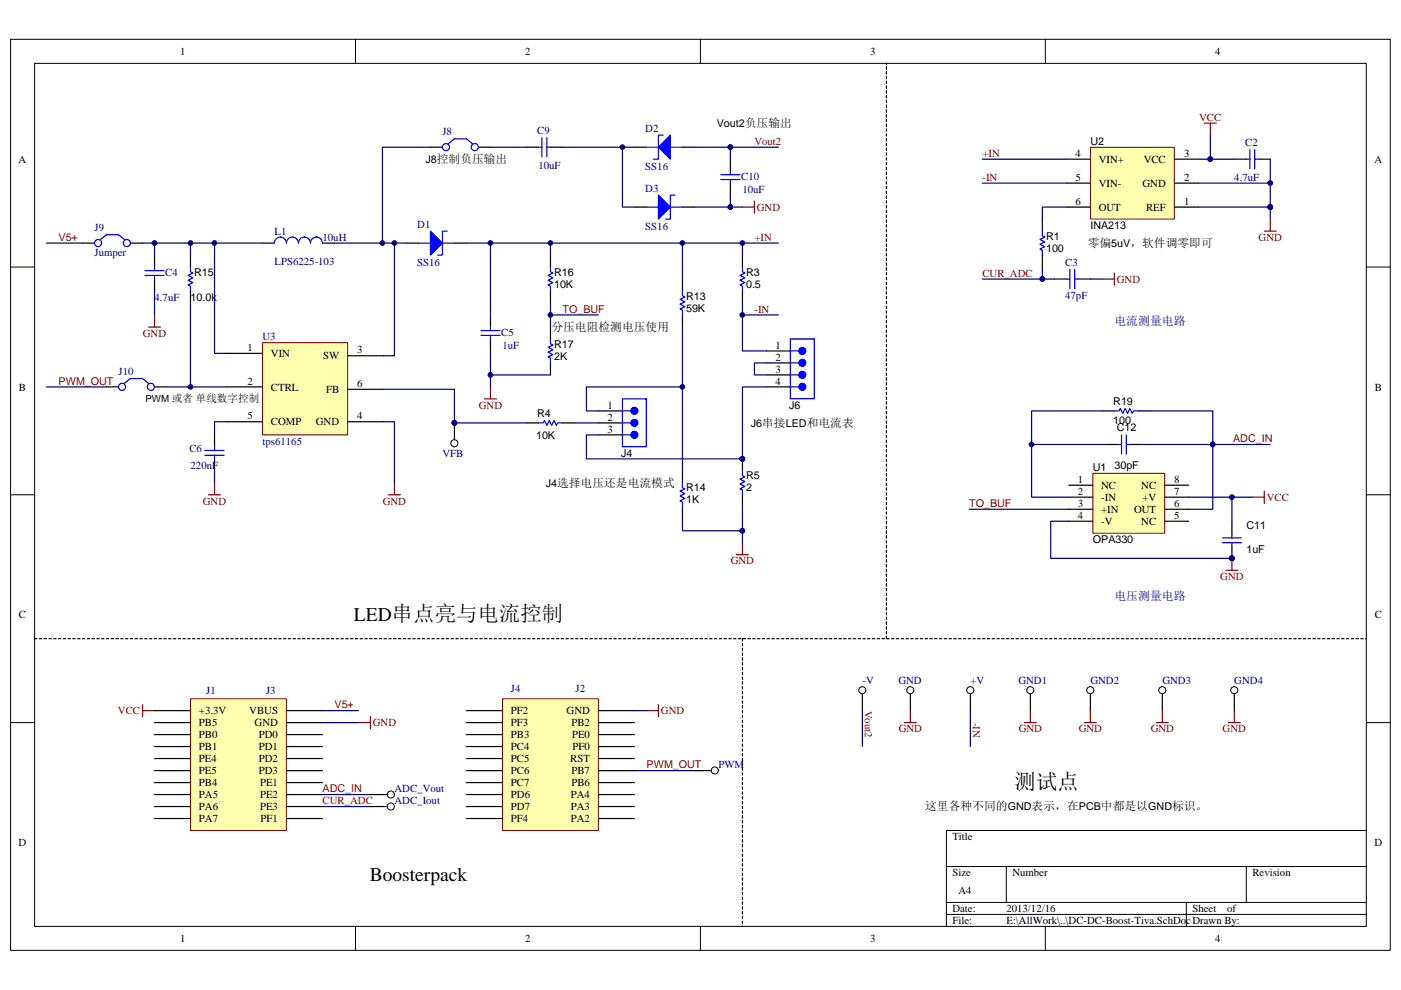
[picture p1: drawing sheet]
<svg xmlns="http://www.w3.org/2000/svg" width="297mm" height="210mm" viewBox="0 0 297 210" stroke-linecap="round" stroke-linejoin="round" font-family="sans-serif">
<path d="M2.2 8.3h292.6v193.3h-292.6z" fill="none" stroke="#000" stroke-width=".21"/>
<path d="M7.4 13.5h282.3v183h-282.3z" fill="#fff"/>
<g fill="none" stroke="#000" stroke-width=".21">
<path d="M7.3 13.4h282.4v183.1h-282.4zM75.4 8.3v5.1M148.5 8.3v5.1M221.6 8.3v5.1M2.2 56.6h5.1M289.7 56.6h5.1M2.2 104.9h5.1M289.7 104.9h5.1M2.2 153.3h5.1M289.7 153.3h5.1M289.7 176.1h-89v20.4M75.4 196.5v5.1"/>
<path d="M148.5 196.5v5.1M200.7 183.8h89M200.7 191.4h89M200.7 194h89M213.4 183.8v7.6M221.6 196.5v5.1M251.5 191.4v5.1M264.2 183.8v7.6"/>
</g>
<path d="M91.3 49l2.5 2.6-2.5 2.5z" fill="#00f" stroke="#00f" stroke-width=".25"/>
<g fill="none" stroke="#00f" stroke-width=".25">
<path d="M30.7 58.4h4.1M30.7 57.4h4.1M32.8 56.6v.8M32.8 58.4v.8M58.2 51.6a1.26 1.26 0 0 1 1.2-1.3 1.26 1.26 0 0 1 1.3 1.3M60.7 51.6a1.26 1.26 0 0 1 1.3-1.3 1.26 1.26 0 0 1 1.3 1.3 1.28 1.28 0 0 1 1.3-1.3 1.24 1.24 0 0 1 1.2 1.3M65.8 51.6a1.25 1.25 0 0 1 1.3-1.3 1.24 1.24 0 0 1 1.2 1.3M88.7 51.6h7.6M94.8 49h-1v5.1h-1M102 71.1h4M102 70.1h4M104 69.4v.7"/>
<path d="M104 71.1v.8M43.4 96.6h4.1M43.4 95.5h4.1M45.5 94.8v.7M45.5 96.6v.7"/>
</g>
<path d="M32.8 54.1v2.5M32.8 59.2v2.5M55.6 51.6h2.6M68.4 51.6h2.5M86.2 51.6h2.5M96.3 51.6h2.6M104 66.8v2.6M104 71.9v2.5M45.5 92.2v2.6M45.5 97.3v2.6" fill="none" stroke="#000" stroke-width=".25"/>
<path d="M31.5 69.4h2.5M32.8 66.8v2.6M102.7 84.6h2.6M104 82.1v2.5M44.2 104.9h2.6M45.5 102.4v2.5M82.4 104.9h2.5M83.6 102.4v2.5M156.1 117.7h2.6M157.4 115.1v2.6" fill="none" stroke="#800000" stroke-width=".25"/>
<path d="M68.4 183.3h40.7v5.6h-40.7z" fill="#fff"/>
<path d="M68.4 183.3h40.7v5.6h-40.7z" fill="none" stroke="#fff" stroke-width=".21"/>
<path d="M63.3 128.1h67.9v4.8h-67.9z" fill="#fff"/>
<path d="M63.3 128.1h67.9v4.8h-67.9z" fill="none" stroke="#fff" stroke-width=".21"/>
<path d="M162.5 82.1h5.1" fill="none" stroke="#000" stroke-width=".25"/>
<path d="M167.6 71.9v12.7h5v-12.7z" fill-rule="evenodd" fill="#fff" stroke="#00f" stroke-width=".25"/>
<path d="M40.4 56.6v1.1l.5 .2-1 .5 1 .5-1 .5 1 .5-1 .6 .5 .2v1M116.7 56.6v1.1l.5 .2-1 .5 1 .5-1 .5 1 .5-1 .6 .5 .2v1M157.4 56.6v1.1l.5 .2-1 .5 1 .5-1 .5 1 .5-1 .6 .5 .2v1M116.7 71.9v1l.5 .3-1 .5 1 .5-1 .5 1 .5-1 .5 .5 .3v1M167.6 77h1.8M167.6 74.4h1.8M167.6 79.5h1.8M114.1 89.7h1.1l.2-.5 .5 1 .6-1 .5 1 .5-1 .5 1 .2-.5h1M157.4 99.9v1l.5 .2-1 .5 1 .6-1 .5 1 .5-1 .5 .5 .2v1M167.6 82.1h1.8" fill="none" stroke="#00f" stroke-width=".25"/>
<g fill="#00f" stroke="#00f" stroke-width=".25">
<circle cx="170.1" cy="77" r=".75"/>
<circle cx="170.1" cy="74.4" r=".75"/>
<circle cx="170.1" cy="79.5" r=".75"/>
<circle cx="170.1" cy="82.1" r=".75"/>
</g>
<g fill="none" stroke="#000" stroke-width=".25">
<path d="M40.4 54.1v2.5M116.7 54.1v2.5M157.4 54.1v2.5M40.4 61.7v2.6M116.7 61.7v2.6M116.7 69.4v2.5M116.7 77v2.5M157.4 61.7v2.6M162.5 74.4h5.1M162.5 77h5.1M162.5 79.5h5.1M111.6 89.7h2.5"/>
<path d="M119.2 89.7h2.6M157.4 97.3v2.6M157.4 104.9v2.6"/>
</g>
<circle cx="157.4" cy="97.3" r=".49" fill="#000080" stroke="#000080" stroke-width=".21"/>
<path d="M231.7 100.4h15.2v12.7h-15.2z" fill="#ffffb0"/>
<path d="M231.7 100.4h15.2v12.7h-15.2z" fill="none" stroke="#800000" stroke-width=".21"/>
<g fill="none" stroke="#000" stroke-width=".25">
<path d="M261.7 33.8h2.5M266.8 33.8h2.5M223.5 59.2h2.6M228.6 59.2h2.6M233.7 87.2h2.6M234.5 94.3h2.5M239.6 94.3h2.5M241.3 87.2h2.6M226.6 102.9h5.1M226.6 105.5h5.1M226.6 108h5.1M226.6 110.6h5.1"/>
<path d="M246.9 102.9h5.1M246.9 105.5h5.1M246.9 108h5.1M246.9 110.6h5.1M261.2 110.8v2.5M261.2 115.9v2.5"/>
</g>
<path d="M233.7 59.2h2.6M236.3 57.9v2.6M268.1 49h2.5M269.3 46.5v2.5M261.2 118.4v2.6M265.5 105.5h2.6M268.1 104.2v2.5M259.9 121h2.6M76 153.3h2.5M78.5 152v2.5M137.1 150.7h2.5M139.6 149.5v2.5" fill="none" stroke="#800000" stroke-width=".25"/>
<g fill="none" stroke="#000080" stroke-width=".25">
<path d="M218.7 94.3h15.8M233.7 87.2h-15v18.3h7.9M243.9 87.2h13.2v7.1h-15M269.3 94.3h-12.2v13.7h-5.1M205.5 108h21.1M226.6 110.6h-3.8v7.8h38.4M252 105.5h13.5M261.2 105.5v5.3M68.4 150.7h7.6M68.4 153.3h7.6M134.5 150.7h2.6M68.4 168.5h10.1"/>
<path d="M68.4 171.1h10.1M134.5 163.4h12.7"/>
</g>
<g fill="#000080" stroke="#000080" stroke-width=".21">
<circle cx="261.2" cy="118.4" r=".5"/>
<circle cx="261.2" cy="105.4" r=".5"/>
<circle cx="257.1" cy="94.3" r=".49"/>
<circle cx="218.7" cy="94.3" r=".5"/>
</g>
<g fill="none" stroke="#00f" stroke-width=".25">
<path d="M264.2 33.8h.8M265 31.7v4.1M266 33.8h.8M266 31.7v4.1M226.1 59.2h.7M226.8 57.2v4M227.9 59.2h.7M227.9 57.1v4.1M236.3 87.2h1l.2-.5 .5 1 .5-1 .6 1 .5-1 .5 1 .2-.5h1M237 94.3h.8M237.8 92.2v4.1M238.8 94.3h.8"/>
<path d="M238.8 92.2v4.1M259.2 115.1h4M259.2 114.1h4M261.2 113.3v.8M261.2 115.1v.8"/>
</g>
<path d="M231.2 31.3h17.8v15.2h-17.8z" fill="#ffffb0"/>
<path d="M231.2 31.2h17.8v15.3h-17.8z" fill="none" stroke="#800000" stroke-width=".21"/>
<g fill="none" stroke="#000" stroke-width=".25">
<path d="M91.3 31.2h2.5M101.4 31.2h2.6M111.6 31.2h2.5M116.7 31.2h2.5M134.5 31.2h2.6M144.7 31.2h2.5M154.9 33.8v2.5M154.9 38.8v2.6M226.1 38.8h5.1M226.1 33.8h5.1M249 38.8h5.1M249 33.8h5.1"/>
<path d="M134.5 43.9h2.6M144.7 43.9h2.5M226.1 43.9h5.1M249 43.9h5.1"/>
</g>
<g fill="none" stroke="#000080" stroke-width=".25">
<path d="M104 31.2h7.6M119.2 31.2h15.3M132 31.2v12.7h2.5M147.2 31.2h7.7v2.6M154.9 31.2h10.1M208.3 33.8h17.8M208.3 38.8h17.8M254.1 38.8h15.2M256.6 28.7v5.1h-2.5M256.6 33.8h5.1M154.9 41.4v2.5h-7.7M208.3 59.2h12.7"/>
<path d="M221 56.6v2.6h2.5M226.1 43.9h-5.1v2.6M231.2 59.2h2.5M269.3 43.9v2.6"/>
</g>
<path d="M255.3 26.1h2.6M256.6 26.1v2.6" fill="none" stroke="#800000" stroke-width=".25"/>
<g fill="#000080" stroke="#000080" stroke-width=".21">
<circle cx="256.6" cy="33.7" r=".49"/>
<circle cx="269.3" cy="38.8" r=".49"/>
<circle cx="269.3" cy="43.9" r=".49"/>
<circle cx="221" cy="59.2" r=".5"/>
<circle cx="132" cy="31.2" r=".5"/>
<circle cx="154.8" cy="31.2" r=".49"/>
<circle cx="154.8" cy="43.9" r=".49"/>
</g>
<g fill="none" stroke="#00f" stroke-width=".25">
<path d="M95.1 30.5l1.2-1.1h2.6l1.3 1.1M114.1 31.2h.8M114.9 29.2v4.1M115.9 29.2v4.1M115.9 31.2h.8M137.1 31.2h7.6M140.6 28.7h-1v5.1h-1M152.8 38.1h4.1M152.8 37.1h4.1M154.9 36.3v.8M154.9 38.1v.7M137.1 43.9h7.6"/>
<path d="M143.1 41.4h-1v5.1h-1"/>
<circle cx="94.6" cy="31.2" r=".75"/>
<circle cx="100.7" cy="31.2" r=".75"/>
</g>
<g fill="#00f" stroke="#00f" stroke-width=".25">
<path d="M142.1 28.7v5.1l-2.5-2.6z"/>
<path d="M139.6 41.4l2.5 2.5-2.5 2.6z"/>
</g>
<path d="M55.7 72.7h18v19.5h-18z" fill="#ffffb0"/>
<path d="M55.7 72.7h18v19.5h-18z" fill="none" stroke="#800000" stroke-width=".21"/>
<path d="M48 75h7.6M73.7 75.5h7.6M22.6 82.1h2.5M32.8 82.1h2.5M48 82.1h7.6M48 89.5h7.6M73.7 82.6h7.6M73.7 89.5h7.6" fill="none" stroke="#000" stroke-width=".25"/>
<g fill="none" stroke="#000080" stroke-width=".25">
<path d="M91.3 31.2h-10.2v20.4M9.9 51.6h7.6M30.2 51.6h25.4M32.8 51.6v2.5M40.4 51.6v2.5M45.5 51.6v23.4h2.5M70.9 51.6h15.3M83.6 51.6v23.9h-2.3M98.9 51.6h66.1M104 51.6v15.2M116.7 51.6v2.5M144.7 51.6v7.6"/>
<path d="M154.9 43.9h2.5M157.4 51.6v2.5M32.8 61.7v5.1M40.4 64.3v17.8M104 79.5h12.7M104 74.4v7.7M116.7 64.3v5.1M116.7 66.8h10.2M157.4 64.3v10.1h5.1M157.4 66.8h7.6M162.5 77h-2.5v2.5h2.5M35.3 82.1h12.7"/>
<path d="M45.5 99.9v2.5M48 89.5h-2.5v2.7M81.3 89.5h2.3v12.9M121.8 89.7h5.1M157.4 112.6v2.5M157.4 107.5v5.1h-12.7v-2.6"/>
</g>
<g fill="#000080" stroke="#000080" stroke-width=".21">
<circle cx="83.6" cy="51.5" r=".49"/>
<circle cx="45.5" cy="51.5" r=".49"/>
<circle cx="157.4" cy="51.5" r=".49"/>
<circle cx="144.7" cy="51.5" r=".49"/>
<circle cx="116.7" cy="51.5" r=".49"/>
<circle cx="104" cy="51.5" r=".5"/>
<circle cx="104" cy="79.5" r=".5"/>
<circle cx="116.7" cy="66.8" r=".49"/>
<circle cx="157.4" cy="112.6" r=".49"/>
<circle cx="157.4" cy="66.8" r=".49"/>
<circle cx="40.4" cy="82.1" r=".49"/>
<circle cx="40.4" cy="51.5" r=".49"/>
<circle cx="32.8" cy="51.5" r=".5"/>
<circle cx="154.8" cy="43.9" r=".49"/>
<circle cx="81.1" cy="51.5" r=".49"/>
</g>
<g fill="none" stroke="#00f" stroke-width=".25">
<path d="M31.5 81.3l-1.3-1h-2.5l-1.3 1"/>
<circle cx="25.9" cy="82.1" r=".75"/>
<circle cx="32" cy="82.1" r=".75"/>
</g>
<path d="M157.4 43.9h2.6M160 42.7v2.5M30.2 149.5v2.5M30.2 150.7h2.6" fill="none" stroke="#800000" stroke-width=".25"/>
<path d="M7.3 135.5h282.4M157.4 135.5v61M187.9 135.5v-122.1" fill="none" stroke="#000" stroke-width=".25" stroke-dasharray=".5 .5"/>
<path d="M40.4 148.2h20.3v27.9h-20.3z" fill="#ffffb0"/>
<path d="M40.4 148.2h20.3v27.9h-20.3z" fill="none" stroke="#800000" stroke-width=".21"/>
<g fill="none" stroke="#000" stroke-width=".25">
<path d="M32.8 150.7h7.6M32.8 153.3h7.6M32.8 155.8h7.6M32.8 158.3h7.6M60.7 150.7h7.7M60.7 153.3h7.7M60.7 155.8h7.7M60.7 158.3h7.7M32.8 160.9h7.6M32.8 163.4h7.6M32.8 166h7.6M32.8 168.5h7.6"/>
<path d="M32.8 171.1h7.6M32.8 173.6h7.6M60.7 160.9h7.7M60.7 163.4h7.7M60.7 166h7.7M60.7 168.5h7.7M60.7 171.1h7.7M60.7 173.6h7.7"/>
</g>
<path d="M106.6 148.2h20.3v27.9h-20.3z" fill="#ffffb0"/>
<path d="M106.5 148.2h20.4v27.9h-20.4z" fill="none" stroke="#800000" stroke-width=".21"/>
<g fill="none" stroke="#000" stroke-width=".25">
<path d="M98.9 150.7h7.6M98.9 153.3h7.6M98.9 155.8h7.6M98.9 158.3h7.6M126.9 150.7h7.6M126.9 153.3h7.6M126.9 155.8h7.6M126.9 158.3h7.6M98.9 160.9h7.6M98.9 163.4h7.6M98.9 166h7.6M98.9 168.5h7.6"/>
<path d="M98.9 171.1h7.6M98.9 173.6h7.6M126.9 160.9h7.6M126.9 163.4h7.6M126.9 166h7.6M126.9 168.5h7.6M126.9 171.1h7.6M126.9 173.6h7.6M147.2 163.4h5.1"/>
</g>
<circle cx="151.5" cy="163.4" r=".75" fill="#fff" stroke="#000" stroke-width=".21"/>
<path d="M78.5 171.1h5.1" fill="none" stroke="#000" stroke-width=".25"/>
<circle cx="82.9" cy="171.1" r=".75" fill="#fff" stroke="#000" stroke-width=".21"/>
<path d="M78.5 168.5h5.1" fill="none" stroke="#000" stroke-width=".25"/>
<circle cx="82.9" cy="168.5" r=".75" fill="#fff" stroke="#000" stroke-width=".21"/>
<path d="M269.3 33.8v10.1h-15.2M9.9 82.1h12.7M81.3 82.6h15v7.1h15.3" fill="none" stroke="#000080" stroke-width=".25"/>
<g fill="#000080" stroke="#000080" stroke-width=".21">
<circle cx="269.3" cy="43.9" r=".49"/>
<circle cx="96.3" cy="89.7" r=".49"/>
</g>
<path d="M17.5 51.6h2.5M27.7 51.6h2.5M144.7 59.2v2.5M221 46.5v2.5M221 54.1v2.5M144.7 66.8v2.6M144.7 99.9v2.5M144.7 107.5v2.5" fill="none" stroke="#000" stroke-width=".25"/>
<g fill="none" stroke="#00f" stroke-width=".25">
<path d="M26.4 50.8l-1.3-1h-2.5l-1.3 1M221 49v1l.5 .3-1 .5 1 .5-1 .5 1 .5-1 .5 .5 .3v1M144.7 61.7v1l.5 .3-1 .5 1 .5-1 .5 1 .5-1 .5 .5 .3v1M144.7 102.4v1l.5 .3-1 .5 1 .5-1 .5 1 .5-1 .5 .5 .3v1"/>
<circle cx="20.8" cy="51.5" r=".75"/>
<circle cx="26.9" cy="51.6" r=".75"/>
</g>
<path d="M132 84.6v10.2h5v-10.2z" fill-rule="evenodd" fill="#fff" stroke="#00f" stroke-width=".25"/>
<path d="M132 89.7h1.7M132 87.2h1.7M132 92.2h1.7" fill="none" stroke="#00f" stroke-width=".25"/>
<g fill="#00f" stroke="#00f" stroke-width=".25">
<circle cx="134.5" cy="89.7" r=".75"/>
<circle cx="134.5" cy="87.1" r=".75"/>
<circle cx="134.5" cy="92.2" r=".75"/>
</g>
<path d="M96.3 89.7v5.1M126.9 87.2h5.1M126.9 89.7h5.1M126.9 92.2h5.1" fill="none" stroke="#000" stroke-width=".25"/>
<path d="M144.7 69.4v30.5M144.7 82.1h-20.4v5.1h2.6M162.5 82.1h-5.1v15.2h-33.1v-5.1h2.6" fill="none" stroke="#000080" stroke-width=".25"/>
<g fill="#000080" stroke="#000080" stroke-width=".21">
<circle cx="157.4" cy="97.3" r=".49"/>
<circle cx="144.7" cy="82.1" r=".49"/>
</g>
<circle cx="96.3" cy="94" r=".75" fill="#fff" stroke="#000" stroke-width=".21"/>
<circle cx="96.3" cy="89.7" r=".49" fill="#000080" stroke="#000080" stroke-width=".21"/>
<path d="M182.8 145.6v5.1" fill="none" stroke="#000" stroke-width=".25"/>
<circle cx="182.8" cy="146.4" r=".75" fill="#fff" stroke="#000" stroke-width=".21"/>
<path d="M205.7 145.6v5.1" fill="none" stroke="#000" stroke-width=".25"/>
<circle cx="205.7" cy="146.4" r=".75" fill="#fff" stroke="#000" stroke-width=".21"/>
<path d="M231.2 145.6v5.1" fill="none" stroke="#000" stroke-width=".25"/>
<circle cx="231.2" cy="146.4" r=".75" fill="#fff" stroke="#000" stroke-width=".21"/>
<path d="M193 145.6v5.1" fill="none" stroke="#000" stroke-width=".25"/>
<circle cx="193" cy="146.4" r=".75" fill="#fff" stroke="#000" stroke-width=".21"/>
<path d="M218.5 145.6v5.1" fill="none" stroke="#000" stroke-width=".25"/>
<circle cx="218.4" cy="146.4" r=".75" fill="#fff" stroke="#000" stroke-width=".21"/>
<path d="M261.7 145.6v5.1" fill="none" stroke="#000" stroke-width=".25"/>
<circle cx="261.7" cy="146.4" r=".75" fill="#fff" stroke="#000" stroke-width=".21"/>
<path d="M246.4 145.6v5.1" fill="none" stroke="#000" stroke-width=".25"/>
<circle cx="246.4" cy="146.4" r=".75" fill="#fff" stroke="#000" stroke-width=".21"/>
<path d="M182.8 150.7v7.6M205.7 150.7v7.6" fill="none" stroke="#000080" stroke-width=".25"/>
<path d="M191.7 153.3h2.6M193 150.7v2.6M217.2 153.3h2.5M218.5 150.7v2.6M229.9 153.3h2.5M231.2 150.7v2.6M245.2 153.3h2.5M246.4 150.7v2.6M260.4 153.3h2.6M261.7 150.7v2.6" fill="none" stroke="#800000" stroke-width=".25"/>
<path d="M188 163.7h67.8v4.8h-67.8z" fill="#fff"/>
<path d="M188 163.7h67.8v4.8h-67.8z" fill="none" stroke="#fff" stroke-width=".21"/>
<text font-size="4.6" x="215.1" y="167.4">测试点</text>
<g font-size="4.1">
<text x="75.1" y="131.8">LED串点亮与电流控制</text>
<text x="78.4" y="187">Boosterpack</text>
</g>
<g font-size="2.5">
<text x="230.6" y="52.3">零偏5uV，软件调零即可</text>
<text x="116.9" y="70.1">分压电阻检测电压使用</text>
<text x="196.1" y="171.9">这里各种不同的GND表示，在PCB中都是以GND标识。</text>
</g>
<g font-size="2.5" fill="#000080">
<text x="236.3" y="68.9">电流测量电路</text>
<text x="236.3" y="127.4">电压测量电路</text>
</g>
<g font-size="2.3">
<text x="38.2" y="11.7">1</text>
<text x="111.4" y="11.7">2</text>
<text x="184.5" y="11.7">3</text>
<text x="257.6" y="11.7">4</text>
<text x="152" y="26.9">Vout2负压输出</text>
<text x="4" y="34.5">A</text>
<text x="90.2" y="34.5">J8控制负压输出</text>
<text x="228" y="33.3">4</text>
<text x="231.2" y="30.7">U2</text>
<text x="233" y="34.5">VIN+</text>
<text x="242.5" y="34.5">VCC</text>
<text x="251" y="33.3">3</text>
<text x="291.4" y="34.5">A</text>
<text x="228" y="38.4">5</text>
<text x="233" y="39.6">VIN-</text>
<text x="242.2" y="39.6">GND</text>
<text x="251" y="38.4">2</text>
<text x="228" y="43.4">6</text>
<text x="233" y="44.7">OUT</text>
<text x="243" y="44.7">REF</text>
<text x="251" y="43.4">1</text>
<text x="221.8" y="53.4">100</text>
<text x="221.8" y="50.8">R1</text>
<text x="231.2" y="48.5">INA213</text>
<text x="41.2" y="58.5">R15</text>
<text x="117.5" y="58.5">R16</text>
<text x="158.2" y="58.5">R3</text>
<text x="40.4" y="63.8">10.0k</text>
<text x="117.5" y="61">10K</text>
<text x="145.5" y="63.5">R13</text>
<text x="158.2" y="61">0.5</text>
<text x="145.5" y="66.1">59K</text>
<text x="52.5" y="74.5">1</text>
<text x="57.4" y="75.7">VIN</text>
<text x="68.5" y="76.2">SW</text>
<text x="75.8" y="75">3</text>
<text x="117.5" y="76.3">2K</text>
<text x="117.5" y="73.7">R17</text>
<text x="164.4" y="74">1</text>
<text x="164.4" y="76.5">2</text>
<text x="4" y="82.8">B</text>
<text x="52.5" y="81.6">2</text>
<text x="57.4" y="82.8">CTRL</text>
<text x="69.1" y="83.4">FB</text>
<text x="75.8" y="82.1">6</text>
<text x="164.4" y="81.6">4</text>
<text x="164.4" y="79">3</text>
<text x="291.5" y="82.8">B</text>
<text x="52.5" y="89">5</text>
<text x="75.8" y="89">4</text>
<text x="113.9" y="88.5">R4</text>
<text x="128.8" y="86.7">1</text>
<text x="128.8" y="89.2">2</text>
<text x="167.3" y="86.7">J6</text>
<text x="236" y="90">100</text>
<text x="236" y="85.9">R19</text>
<text x="57.4" y="90.2">COMP</text>
<text x="67" y="90.2">GND</text>
<text x="113.7" y="93">10K</text>
<text x="128.8" y="91.8">3</text>
<text x="159.2" y="90.5">J6串接LED和电流表</text>
<text x="236.8" y="91.5">C12</text>
<text x="131.7" y="96.9">J4</text>
<text x="158.2" y="101.7">R5</text>
<text x="231.7" y="99.9">U1</text>
<text x="236.3" y="99.4">30pF</text>
<text x="115.7" y="103.2">J4选择电压还是电流模式</text>
<text x="145.5" y="106.8">1K</text>
<text x="145.5" y="104.2">R14</text>
<text x="158.2" y="104.2">2</text>
<text x="228.5" y="102.4">1</text>
<text x="228.5" y="105">2</text>
<text x="228.5" y="107.5">3</text>
<text x="233.5" y="103.7">NC</text>
<text x="233.5" y="106.3">-IN</text>
<text x="242" y="103.7">NC</text>
<text x="242.2" y="106.3">+V</text>
<text x="249" y="107.5">6</text>
<text x="249" y="105">7</text>
<text x="249" y="102.4">8</text>
<text x="228.5" y="110.1">4</text>
<text x="233.5" y="108.8">+IN</text>
<text x="233.5" y="111.3">-V</text>
<text x="240.4" y="108.8">OUT</text>
<text x="242" y="111.3">NC</text>
<text x="249" y="110.1">5</text>
<text x="264.3" y="112.1">C11</text>
<text x="231.7" y="115.2">OPA330</text>
<text x="264.3" y="117.2">1uF</text>
<text x="4" y="131.2">C</text>
<text x="291.5" y="131.2">C</text>
<text x="42.2" y="151.5">+3.3V</text>
<text x="42.2" y="154.1">PB5</text>
<text x="52.8" y="151.5">VBUS</text>
<text x="54" y="154.1">GND</text>
<text x="108.3" y="151.5">PF2</text>
<text x="108.3" y="154.1">PF3</text>
<text x="120.1" y="151.5">GND</text>
<text x="121.2" y="154.1">PB2</text>
<text x="42.2" y="156.6">PB0</text>
<text x="42.2" y="159.1">PB1</text>
<text x="42.2" y="161.7">PE4</text>
<text x="54.9" y="161.7">PD2</text>
<text x="54.9" y="159.1">PD1</text>
<text x="54.9" y="156.6">PD0</text>
<text x="108.3" y="156.6">PB3</text>
<text x="108.3" y="159.1">PC4</text>
<text x="108.3" y="161.7">PC5</text>
<text x="120.9" y="161.7">RST</text>
<text x="121.3" y="156.6">PE0</text>
<text x="121.4" y="159.1">PF0</text>
<text x="42.2" y="164.2">PE5</text>
<text x="42.2" y="166.8">PB4</text>
<text x="54.9" y="164.2">PD3</text>
<text x="55.1" y="166.8">PE1</text>
<text x="108.3" y="164.2">PC6</text>
<text x="108.3" y="166.8">PC7</text>
<text x="121.2" y="166.8">PB6</text>
<text x="121.2" y="164.2">PB7</text>
<text x="42.2" y="169.3">PA5</text>
<text x="42.2" y="171.9">PA6</text>
<text x="55.1" y="171.9">PE3</text>
<text x="55.1" y="169.3">PE2</text>
<text x="108.3" y="169.3">PD6</text>
<text x="108.3" y="171.9">PD7</text>
<text x="121" y="171.9">PA3</text>
<text x="121" y="169.3">PA4</text>
<text x="4" y="179.5">D</text>
<text x="42.2" y="174.4">PA7</text>
<text x="55.3" y="174.4">PF1</text>
<text x="108.3" y="174.4">PF4</text>
<text x="121" y="174.4">PA2</text>
<text x="201.9" y="178.2">Title</text>
<text x="291.4" y="179.5">D</text>
<text x="201.9" y="185.8">Size</text>
<text x="214.6" y="185.8">Number</text>
<text x="265.5" y="185.8">Revision</text>
<text x="203.2" y="189.7">A4</text>
<text x="201.9" y="193.5">Date:</text>
<text x="201.9" y="196">File:</text>
<text x="213.4" y="193.5">2013/12/16</text>
<text x="213.4" y="196">E:\AllWork\..\DC-DC-Boost-Tiva.SchDocDrawn By:</text>
<text x="252.8" y="193.5">Sheet</text>
<text x="260.2" y="193.5">of</text>
<text x="38.2" y="199.8">1</text>
<text x="111.4" y="199.8">2</text>
<text x="184.5" y="199.8">3</text>
<text x="257.6" y="199.8">4</text>
</g>
<g font-size="2.3" fill="#000080">
<text x="93.8" y="28.7">J8</text>
<text x="113.9" y="28.4">C9</text>
<text x="136.8" y="27.9">D2</text>
<text x="114.2" y="35.8">10uF</text>
<text x="264" y="31">C2</text>
<text x="136.8" y="36.1">SS16</text>
<text x="136.8" y="40.6">D3</text>
<text x="157.2" y="38.1">C10</text>
<text x="157.4" y="40.9">10uF</text>
<text x="261.7" y="38.4">4.7uF</text>
<text x="20" y="49">J9</text>
<text x="58.2" y="49.8">L1</text>
<text x="68.4" y="51.1">10uH</text>
<text x="88.5" y="48.3">D1</text>
<text x="136.8" y="48.8">SS16</text>
<text x="20" y="54.4">Jumper</text>
<text x="35" y="58.4">C4</text>
<text x="58.2" y="56.2">LPS6225-103</text>
<text x="88.5" y="56.4">SS16</text>
<text x="225.8" y="56.4">C3</text>
<text x="32.8" y="63.8">4.7uF</text>
<text x="225.8" y="63.5">47pF</text>
<text x="106.3" y="71.2">C5</text>
<text x="55.7" y="72.2">U3</text>
<text x="106.5" y="74">1uF</text>
<text x="25.1" y="79.5">J10</text>
<text x="40.1" y="95.8">C6</text>
<text x="55.7" y="94.3">tps61165</text>
<text x="40.4" y="99.4">220nF</text>
<text x="93.8" y="96.8">VFB</text>
<text x="43.7" y="147.2">J1</text>
<text x="56.4" y="147.2">J3</text>
<text x="108.3" y="146.7">J4</text>
<text x="122" y="146.7">J2</text>
<text x="182.9" y="145.2">-V</text>
<text x="190.5" y="145.2">GND</text>
<text x="205.7" y="145.2">+V</text>
<text x="215.9" y="145.2">GND1</text>
<text x="231.2" y="145.2">GND2</text>
<text x="246.4" y="145.2">GND3</text>
<text x="261.7" y="145.2">GND4</text>
<text x="152.3" y="163">PWM</text>
<text x="83.6" y="170.6">ADC_Iout</text>
<text x="83.6" y="168">ADC_Vout</text>
</g>
<g font-size="2.3" fill="#800000">
<text x="254.3" y="25.6">VCC</text>
<text x="160" y="30.7">Vout2</text>
<text x="208.3" y="33.3">+IN</text>
<text x="208.3" y="38.4">-IN</text>
<text x="160.5" y="44.7">GND</text>
<text x="12.4" y="51.1">V5+</text>
<text x="160" y="51.1">+IN</text>
<text x="266.8" y="51.1">GND</text>
<text x="208.3" y="58.7">CUR_ADC</text>
<text x="236.8" y="60">GND</text>
<text x="30.3" y="71.4">GND</text>
<text x="119.3" y="66.3">TO_BUF</text>
<text x="160" y="66.3">-IN</text>
<text x="12.4" y="81.6">PWM_OUT</text>
<text x="101.5" y="86.7">GND</text>
<text x="261.4" y="93.8">ADC_IN</text>
<text x="43" y="107">GND</text>
<text x="81.1" y="107">GND</text>
<text x="205.5" y="107.5">TO_BUF</text>
<text x="268.6" y="106.3">VCC</text>
<text x="154.9" y="119.7">GND</text>
<text x="258.7" y="123">GND</text>
<text x="25" y="151.5">VCC</text>
<text x="70.9" y="150.3">V5+</text>
<text x="79.1" y="154.1">GND</text>
<text x="140.1" y="151.5">GND</text>
<text x="183.3" y="150.7" transform="rotate(90 183.3 150.7)">Vout2</text>
<text x="190.5" y="155.3">GND</text>
<text x="206.2" y="153.3" transform="rotate(90 206.2 153.3)">-IN</text>
<text x="216" y="155.3">GND</text>
<text x="228.7" y="155.3">GND</text>
<text x="244" y="155.3">GND</text>
<text x="259.2" y="155.3">GND</text>
<text x="137.1" y="163">PWM_OUT</text>
<text x="68.4" y="168">ADC_IN</text>
<text x="68.4" y="170.6">CUR_ADC</text>
</g>
<text font-size="2.1" x="30.9" y="85.3">PWM 或者 单线数字控制</text>
</svg>
